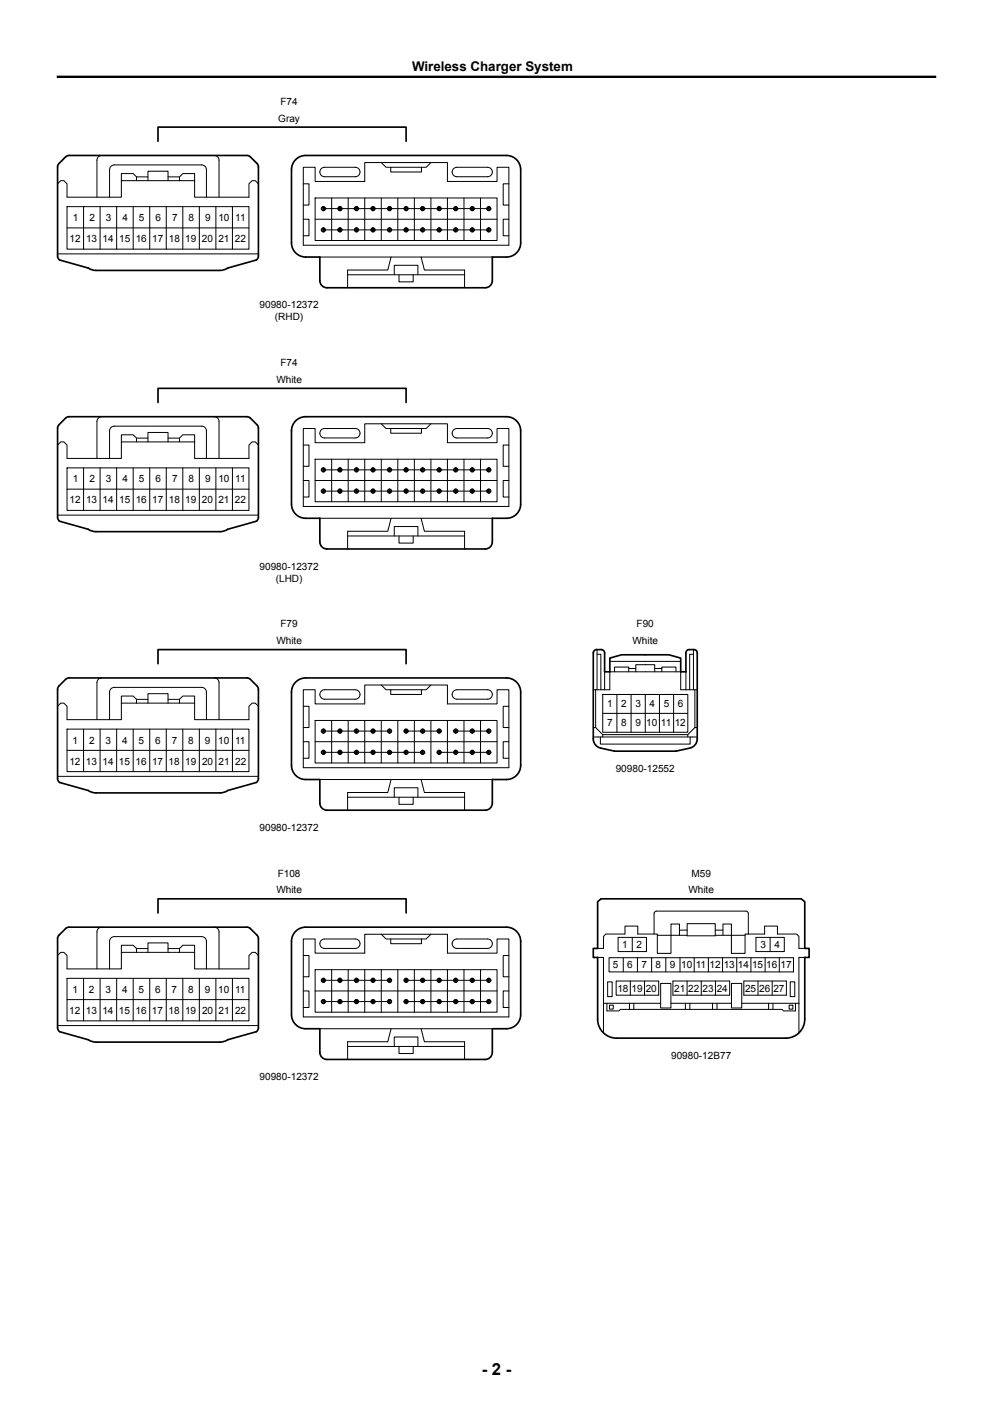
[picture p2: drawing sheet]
<svg xmlns="http://www.w3.org/2000/svg" width="210mm" height="297mm" viewBox="0 0 210 297" stroke-linecap="round" stroke-linejoin="round" font-family="sans-serif">
<g fill="none" stroke="#000" stroke-width=".21">
<path d="M12.2 38.9l.6-.7h.7l.7 .7v2.8h11.5v-3.5h15.5v3.5h11.5v-2.8l.6-.7h.7l.6 .7M21.5 32.9a1 1 0 0 0-1 1v7.8M28.9 38.2v-.8l-.7-.7h-2.5v1.5M28.9 37.4h2.4M31.3 38.2v-2h4.2v2M35.5 37.4h2.5M38 38.2v-.8l.7-.7h2.5v1.5M45.3 32.9a1 1 0 0 1 1 1v7.8M64.1 35.4h2.5v3h10.5v-4h17.5v4h10.5v-3h2.5v16.5h-43.5zM64.1 38.9h1.2v4.5h-1.2M67.9 35.7l.7-.3h6.5a1 1 0 0 1 1 1 1 1 0 0 1-1 1h-6.5a1 1 0 0 1-.9-.6 1 1 0 0 1 .2-1.1zM80.6 34.4l1 1h8.5l1-1"/>
<path d="M82.6 35.4v1h6.5v-1M95.9 35.7l.7-.3h6.5a1 1 0 0 1 1 1 1 1 0 0 1-1 1h-6.5a1 1 0 0 1-.9-.6 1 1 0 0 1 .2-1.1zM107.6 38.9h-1.2v4.5h1.2M12.2 53.7h42.4M14.2 43.7h38.5v9h-38.5zM14.2 48.2h38.5M17.7 43.7v9M21.2 43.7v9M23.2 41.7v-5.8a1 1 0 0 1 1-1h18.5a1 1 0 0 1 1 1v5.8M24.7 43.7v9M28.2 43.7v9M31.7 43.7v9"/>
<path d="M35.2 43.7v9M38.7 43.7v9M42.2 43.7v9M45.7 43.7v9M49.2 43.7v9M64.1 46.4h1.2v3.5h-1.2M66.6 41.9h38.5v9h-38.5zM66.6 46.4h38.5M67.6 54.4h36.5M68.3 44.4v-.6h.2v.6M68.3 48.9v-.6h.2v.6M68.4 44.1h35"/>
<path d="M68.4 48.6h35M70.1 41.9v9M71.8 44.4v-.6h.2v.6M71.8 48.9v-.6h.2v.6M73.5 58.1h24.7M73.6 41.9v9M75.3 44.4v-.6h.2v.6M75.3 48.9v-.6h.2v.6M77.1 41.9v9M78.8 44.4v-.6h.2v.6M78.8 48.9v-.6h.2v.6M80.6 41.9v9"/>
<path d="M82.3 44.4v-.6h.2v.6M82.3 48.9v-.6h.2v.6M82.7 54.4l-.7 2.7h-8.5v3.8M83.4 58.1v-2h5v2M84.1 41.9v9M84.4 58.1v1.5h3v-1.5M85.8 44.4v-.6h.2v.6M85.8 48.9v-.6h.2v.6M87.6 41.9v9M89.1 54.4l.7 2.7h8.4v3.8M89.3 44.4v-.6h.2v.6M89.3 48.9v-.6h.2v.6"/>
<path d="M91.1 41.9v9M92.8 44.4v-.6h.2v.6M92.8 48.9v-.6h.2v.6M94.6 41.9v9M96.3 44.4v-.6h.2v.6M96.3 48.9v-.6h.2v.6M98.1 41.9v9M99.8 44.4v-.6h.2v.6M99.8 48.9v-.6h.2v.6M100.3 48.6a.45 .45 0 0 1-.6 .4 .45 .45 0 0 1-.2-.7 .45 .45 0 0 1 .8 .1v.2M100.3 44.1a.45 .45 0 0 0-.6-.4 .45 .45 0 0 0-.2 .7 .45 .45 0 0 0 .8 0v-.3M101.6 41.9v9"/>
<path d="M103.3 44.4v-.6h.2v.6M103.3 48.9v-.6h.2v.6M107.6 46.4h-1.2v3.5h1.2M12.2 94.1l.6-.6h.7l.7 .6v2.9h11.5v-3.5h15.5v3.5h11.5v-2.9l.6-.6h.7l.6 .6M14.2 99h38.5v9h-38.5zM17.7 99v9M21.2 99v9M21.5 88.1a1 1 0 0 0-1 1v7.9M23.2 97v-5.9a1 1 0 0 1 1-1h18.5a1 1 0 0 1 1 1v5.9M24.7 99v9M28.2 99v9M28.9 93.5v-.8l-.7-.7h-2.5v1.5"/>
<path d="M28.9 92.7h2.4M31.3 93.5v-2h4.2v2M31.7 99v9M35.2 99v9M35.5 92.7h2.5M38 93.5v-.8l.7-.7h2.5v1.5M38.7 99v9M42.2 99v9M45.3 88.1a1 1 0 0 1 1 1v7.9M45.7 99v9M49.2 99v9M64.1 90.6h2.5v3h10.5v-4h17.5v4h10.5v-3h2.5v16.5h-43.5z"/>
<path d="M64.1 94.1h1.2v4.5h-1.2M66.6 97.1h38.5v9h-38.5zM67.9 90.9l.7-.3h6.5a1 1 0 0 1 1 1 1 1 0 0 1-1 1h-6.5a1 1 0 0 1-.9-.6 1 1 0 0 1 .2-1.1zM68.3 99.7v-.6h.2v.6M68.4 99.4h35M70.1 97.1v9M71.8 99.7v-.6h.2v.6M73.6 97.1v9M75.3 99.7v-.6h.2v.6M77.1 97.1v9M78.8 99.7v-.6h.2v.6M80.6 89.6l1 1h8.5l1-1"/>
<path d="M80.6 97.1v9M82.3 99.7v-.6h.2v.6M82.6 90.6v1h6.5v-1M84.1 97.1v9M85.8 99.7v-.6h.2v.6M87.6 97.1v9M89.3 99.7v-.6h.2v.6M91.1 97.1v9M92.8 99.7v-.6h.2v.6M94.6 97.1v9M95.9 90.9l.7-.3h6.5a1 1 0 0 1 1 1 1 1 0 0 1-1 1h-6.5a1 1 0 0 1-.9-.6 1 1 0 0 1 .2-1.1zM96.3 99.7v-.6h.2v.6"/>
<path d="M98.1 97.1v9M99.8 99.7v-.6h.2v.6M100.3 99.4a.45 .45 0 0 0-.6-.4 .45 .45 0 0 0-.2 .7 .45 .45 0 0 0 .8-.1v-.2M101.6 97.1v9M103.3 99.7v-.6h.2v.6M107.6 94.1h-1.2v4.5h1.2M12.2 109h42.4M14.2 103.5h38.5M64.1 101.6h1.2v3.5h-1.2M66.6 101.6h38.5M67.6 109.6h36.5M68.3 104.2v-.6h.2v.6"/>
<path d="M68.4 103.9h35M71.8 104.2v-.6h.2v.6M73.5 113.4h24.7M75.3 104.2v-.6h.2v.6M78.8 104.2v-.6h.2v.6M82.3 104.2v-.6h.2v.6M82.7 109.6l-.7 2.8h-8.5v3.7M83.4 113.4v-2h5v2M84.4 113.4v1.5h3v-1.5M85.8 104.2v-.6h.2v.6M89.1 109.6l.7 2.8h8.4v3.7M89.3 104.2v-.6h.2v.6"/>
<path d="M92.8 104.2v-.6h.2v.6M96.3 104.2v-.6h.2v.6M99.8 104.2v-.6h.2v.6M100.3 103.9a.45 .45 0 0 1-.6 .4 .45 .45 0 0 1-.2-.7 .45 .45 0 0 1 .8 .1v.2M103.3 104.2v-.6h.2v.6M107.6 101.6h-1.2v3.5h1.2M126.3 138.4h.8v7.5M126.3 137.4v8.5M129 139.9h15M146.7 138.4h-.8v7.5M146.7 137.4v8.5M12.2 149.4l.6-.7h.7l.7 .7v2.8h11.5v-3.5h15.5v3.5h11.5v-2.8l.6-.7h.7l.6 .7"/>
<path d="M14.2 154.2h38.5v9h-38.5zM14.2 158.7h38.5M17.7 154.2v9M21.2 154.2v9M21.5 143.4a1 1 0 0 0-1 1v7.8M23.2 152.2v-5.8a1 1 0 0 1 1-1h18.5a1 1 0 0 1 1 1v5.8M24.7 154.2v9M28.2 154.2v9M28.9 148.7v-.8l-.7-.7h-2.5v1.5M28.9 147.9h2.4M31.3 148.7v-2h4.2v2M31.7 154.2v9"/>
<path d="M35.2 154.2v9M35.5 147.9h2.5M38 148.7v-.8l.7-.7h2.5v1.5M38.7 154.2v9M42.2 154.2v9M45.3 143.4a1 1 0 0 1 1 1v7.8M45.7 154.2v9M49.2 154.2v9M64.1 145.9h2.5v3h10.5v-4h17.5v4h10.5v-3h2.5v16.5h-43.5zM64.1 149.4h1.2v4.5h-1.2M64.1 156.9h1.2v3.5h-1.2M66.6 152.4h38.5v9h-38.5z"/>
<path d="M66.6 156.9h38.5M67.9 146.2l.7-.3h6.5a1 1 0 0 1 1 1 1 1 0 0 1-1 1h-6.5a1 1 0 0 1-.9-.6 1 1 0 0 1 .2-1.1zM68.3 155v-.7h.2v.7M68.3 159.5v-.7h.2v.7M68.4 154.7h14M68.4 159.2h21M70.1 152.4v9M71.8 155v-.7h.2v.7M71.8 159.5v-.7h.2v.7M73.6 152.4v9M75.3 155v-.7h.2v.7M75.3 159.5v-.7h.2v.7"/>
<path d="M77.1 152.4v9M78.8 155v-.7h.2v.7M78.8 159.5v-.7h.2v.7M80.6 144.9l1 1h8.5l1-1M80.6 152.4v9M82.3 155v-.7h.2v.7M82.3 159.5v-.7h.2v.7M82.6 145.9v1h6.5v-1M84.1 152.4v9M85.8 155v-.7h.2v.7M85.8 159.5v-.7h.2v.7M85.9 154.7h7"/>
<path d="M87.6 152.4v9M89.3 155v-.7h.2v.7M89.3 159.5v-.7h.2v.7M91.1 152.4v9M92.8 155v-.7h.2v.7M92.8 159.5v-.7h.2v.7M92.9 159.2h10.5M94.6 152.4v9M95.9 146.2l.7-.3h6.5a1 1 0 0 1 1 1 1 1 0 0 1-1 1h-6.5a1 1 0 0 1-.9-.6 1 1 0 0 1 .2-1.1zM96.3 155v-.7h.2v.7M96.3 159.5v-.7h.2v.7M96.4 154.7h7"/>
<path d="M98.1 152.4v9M99.8 155v-.7h.2v.7M99.8 159.5v-.7h.2v.7M100.3 159.2a.45 .45 0 0 1-.6 .4 .45 .45 0 0 1-.2-.7 .45 .45 0 0 1 .8 0v.3M100.3 154.7a.45 .45 0 0 0-.6-.5 .45 .45 0 0 0-.2 .7 .45 .45 0 0 0 .8 0v-.2M101.6 152.4v9M103.3 155v-.7h.2v.7M103.3 159.5v-.7h.2v.7M107.6 149.4h-1.2v4.5h1.2M107.6 156.9h-1.2v3.5h1.2M125.5 145.9h3.5v-3.8h15v3.8h3.5M125.5 155.9h22"/>
<path d="M125.5 153.9h.5M126 153.9l1.5 1.5M126 145.9v8M127 155.9v1.5h19v-1.5M127.5 146.9h18v8h-18zM127.5 150.9h18M127.5 155.4h18M127.5 155.4v.5M127.9 142.1v3.8M130 142.1v-1h3v1M130.5 146.9v8M133 141.4h1.5"/>
<path d="M133.5 146.9v8M134.5 142.1v-1.5h4v1.5M136.5 146.9v8M138.5 141.4h1.5M139.5 146.9v8M140 142.1v-1h3v1M142.5 146.9v8M145.1 142.1v3.8M145.5 155.4v.5M147 153.9h.5M147 153.9l-1.5 1.5M147 145.9v8"/>
<path d="M12.2 164.2h42.4M67.6 164.9h36.5M73.5 168.6h24.7M82.7 164.9l-.7 2.7h-8.5v3.8M83.4 168.6v-2h5v2M84.4 168.6v1.5h3v-1.5M89.1 164.9l.7 2.7h8.4v3.8M21.5 196.1a1 1 0 0 0-1 1v7.9M45.3 196.1a1 1 0 0 1 1 1v7.9M64.1 198.6h2.5v3h10.5v-4h17.5v4h10.5v-3h2.5v16.5h-43.5zM67.9 198.9l.7-.3h6.5a1 1 0 0 1 1 1 1 1 0 0 1-1 1h-6.5a1 1 0 0 1-.9-.6 1 1 0 0 1 .2-1.1zM80.6 197.6l1 1h8.5l1-1"/>
<path d="M82.6 198.6v1h6.5v-1M95.9 198.9l.7-.3h6.5a1 1 0 0 1 1 1 1 1 0 0 1-1 1h-6.5a1 1 0 0 1-.9-.6 1 1 0 0 1 .2-1.1zM130.7 198.3h6v3h-6zM133.7 198.3v3M138.3 197.6v-4.4l.1-.2 .4-.3h19l.4 .3 .1 .2v4.4M139 197.9h6.3M143.7 197.9v-2.4h-1.8v6.2h-2.9v-4.1h-4.1v-1.7h-2.7v1.7h-4.1l-.5 .5v2.5h-1.2M143.7 196.8h1.6M145.3 195.4h6v2.6h-6zM151.3 197.9h6.3M151.3 196.8h1.6M158.3 197.6h-.7v4.1h-2.9v-6.2h-1.8v2.4"/>
<path d="M158.3 197.6h3.4v-1.7h2.7v1.7h4.1l.5 .5v2.5h1.2M159.9 198.3h6v3h-6zM162.9 198.3v3M12.2 202.1l.6-.6h.7l.7 .6v2.9h11.5v-3.5h15.5v3.5h11.5v-2.9l.6-.6h.7l.6 .6M12.2 217h42.4M14.2 207h38.5v9h-38.5zM14.2 211.5h38.5M17.7 207v9M21.2 207v9M23.2 205v-5.9a1 1 0 0 1 1-1h18.5a1 1 0 0 1 1 1v5.9M24.7 207v9M28.2 207v9"/>
<path d="M28.9 201.5v-.8l-.7-.7h-2.5v1.5M28.9 200.7h2.4M31.3 201.5v-2h4.2v2M31.7 207v9M35.2 207v9M35.5 200.7h2.5M38 201.5v-.8l.7-.7h2.5v1.5M38.7 207v9M42.2 207v9M45.7 207v9M49.2 207v9M64.1 202.1h1.2v4.5h-1.2"/>
<path d="M64.1 209.6h1.2v3.5h-1.2M66.6 205.1h38.5v9h-38.5zM66.6 209.6h38.5M67.6 217.6h36.5M68.3 207.7v-.6h.2v.6M68.3 212.2v-.6h.2v.6M68.4 207.4h14M68.4 211.9h14M70.1 205.1v9M71.8 207.7v-.6h.2v.6M71.8 212.2v-.6h.2v.6M73.6 205.1v9"/>
<path d="M75.3 207.7v-.6h.2v.6M75.3 212.2v-.6h.2v.6M77.1 205.1v9M78.8 207.7v-.6h.2v.6M78.8 212.2v-.6h.2v.6M80.6 205.1v9M82.3 207.7v-.6h.2v.6M82.3 212.2v-.6h.2v.6M82.7 217.6l-.7 2.8h-8.5v3.7M84.1 205.1v9M85.8 207.7v-.6h.2v.6M85.8 212.2v-.6h.2v.6"/>
<path d="M85.9 207.4h17.5M85.9 211.9h17.5M87.6 205.1v9M89.1 217.6l.7 2.8h8.4v3.7M89.3 207.7v-.6h.2v.6M89.3 212.2v-.6h.2v.6M91.1 205.1v9M92.8 207.7v-.6h.2v.6M92.8 212.2v-.6h.2v.6M94.6 205.1v9M96.3 207.7v-.6h.2v.6M96.3 212.2v-.6h.2v.6"/>
<path d="M98.1 205.1v9M99.8 207.7v-.6h.2v.6M99.8 212.2v-.6h.2v.6M100.3 211.9a.45 .45 0 0 1-.6 .4 .45 .45 0 0 1-.2-.7 .45 .45 0 0 1 .8 0v.3M100.3 207.4a.45 .45 0 0 0-.6-.4 .45 .45 0 0 0-.2 .7 .45 .45 0 0 0 .8-.1v-.2M101.6 205.1v9M103.3 207.7v-.6h.2v.6M103.3 212.2v-.6h.2v.6M107.6 202.1h-1.2v4.5h1.2M107.6 209.6h-1.2v3.5h1.2M126.4 202.5h1.2v16M127.6 212.2h12.1"/>
<path d="M128.3 212.2v1.6h2.6l.3-.3h2.8M128.5 207.7h1v3.1h-1zM128.8 202.6h39v3h-39zM128.9 212.6h.8v.9h-.8zM130.3 207.5h9v3h-9zM131.8 202.6v3M133.1 212.2v1.3M133.3 207.5v3M134 212.2v1.3M134.8 202.6v3M136.3 207.5v3M137.8 202.6v3"/>
<path d="M139.7 208h2.2v5.2h-2.2zM140.8 202.6v3M141.9 212.2h12.8M142.3 207.5h12v3h-12zM143.8 202.6v3M144.9 212.2v1.3M145.3 207.5v3M145.9 212.2v1.3M146.8 202.6v3M148.3 207.5v3M149.8 202.6v3M150.7 212.2v1.3"/>
<path d="M151.3 207.5v3M151.6 212.2v1.3M152.8 202.6v3M154.7 208h2.2v5.2h-2.2zM155.8 202.6v3M156.9 212.2h12.1M157.3 207.5h9v3h-9zM158.8 202.6v3M160.3 207.5v3M161.8 202.6v3M162.5 212.2v1.3M163.3 207.5v3"/>
<path d="M163.5 212.2v1.3M164.8 202.6v3M166.9 212.6h.8v.9h-.8zM167.1 207.7h1v3.1h-1zM168.2 212.2v1.6h-2.5l-.3-.3h-31.4M170.2 202.5h-1.2v16M73.5 221.4h24.7M83.4 221.4v-2h5v2M84.4 221.4v1.5h3v-1.5"/>
<circle cx="68.4" cy="48.6" r=".45"/>
<circle cx="68.4" cy="48.6" r=".34"/>
<circle cx="68.4" cy="44.1" r=".45"/>
<circle cx="68.4" cy="44.1" r=".34"/>
<circle cx="71.9" cy="48.6" r=".45"/>
<circle cx="71.9" cy="48.6" r=".34"/>
<circle cx="71.9" cy="44.1" r=".45"/>
<circle cx="71.9" cy="44.1" r=".34"/>
<circle cx="75.4" cy="48.6" r=".45"/>
<circle cx="75.4" cy="48.6" r=".34"/>
<circle cx="75.4" cy="44.1" r=".45"/>
<circle cx="75.4" cy="44.1" r=".34"/>
<circle cx="78.9" cy="48.6" r=".45"/>
<circle cx="78.9" cy="48.6" r=".34"/>
<circle cx="78.9" cy="44.1" r=".45"/>
<circle cx="78.9" cy="44.1" r=".34"/>
<circle cx="82.4" cy="48.6" r=".45"/>
<circle cx="82.4" cy="48.6" r=".34"/>
<circle cx="82.4" cy="44.1" r=".45"/>
<circle cx="82.4" cy="44.1" r=".34"/>
<circle cx="85.9" cy="48.6" r=".45"/>
<circle cx="85.9" cy="48.6" r=".34"/>
<circle cx="85.9" cy="44.1" r=".45"/>
<circle cx="85.9" cy="44.1" r=".34"/>
<circle cx="89.4" cy="48.6" r=".45"/>
<circle cx="89.4" cy="48.6" r=".34"/>
<circle cx="89.4" cy="44.1" r=".45"/>
<circle cx="89.4" cy="44.1" r=".34"/>
<circle cx="92.9" cy="48.6" r=".45"/>
<circle cx="92.9" cy="48.6" r=".34"/>
<circle cx="92.9" cy="44.1" r=".45"/>
<circle cx="92.9" cy="44.1" r=".34"/>
<circle cx="96.4" cy="48.6" r=".45"/>
<circle cx="96.4" cy="48.6" r=".34"/>
<circle cx="96.4" cy="44.1" r=".45"/>
<circle cx="96.4" cy="44.1" r=".34"/>
<circle cx="99.9" cy="48.6" r=".34"/>
<circle cx="99.9" cy="44.1" r=".34"/>
<circle cx="103.4" cy="48.6" r=".45"/>
<circle cx="103.4" cy="48.6" r=".34"/>
<circle cx="103.4" cy="44.1" r=".45"/>
<circle cx="103.4" cy="44.1" r=".34"/>
<circle cx="68.4" cy="99.4" r=".45"/>
<circle cx="68.4" cy="99.4" r=".34"/>
<circle cx="71.9" cy="99.4" r=".45"/>
<circle cx="71.9" cy="99.4" r=".34"/>
<circle cx="75.4" cy="99.4" r=".45"/>
<circle cx="75.4" cy="99.4" r=".34"/>
<circle cx="78.9" cy="99.4" r=".45"/>
<circle cx="78.9" cy="99.4" r=".34"/>
<circle cx="82.4" cy="99.4" r=".45"/>
<circle cx="82.4" cy="99.4" r=".34"/>
<circle cx="85.9" cy="99.4" r=".45"/>
<circle cx="85.9" cy="99.4" r=".34"/>
<circle cx="89.4" cy="99.4" r=".45"/>
<circle cx="89.4" cy="99.4" r=".34"/>
<circle cx="92.9" cy="99.4" r=".45"/>
<circle cx="92.9" cy="99.4" r=".34"/>
<circle cx="96.4" cy="99.4" r=".45"/>
<circle cx="96.4" cy="99.4" r=".34"/>
<circle cx="99.9" cy="99.4" r=".34"/>
<circle cx="103.4" cy="99.4" r=".45"/>
<circle cx="103.4" cy="99.4" r=".34"/>
<circle cx="68.4" cy="103.9" r=".45"/>
<circle cx="68.4" cy="103.9" r=".34"/>
<circle cx="71.9" cy="103.9" r=".45"/>
<circle cx="71.9" cy="103.9" r=".34"/>
<circle cx="75.4" cy="103.9" r=".45"/>
<circle cx="75.4" cy="103.9" r=".34"/>
<circle cx="78.9" cy="103.9" r=".45"/>
<circle cx="78.9" cy="103.9" r=".34"/>
<circle cx="82.4" cy="103.9" r=".45"/>
<circle cx="82.4" cy="103.9" r=".34"/>
<circle cx="85.9" cy="103.9" r=".45"/>
<circle cx="85.9" cy="103.9" r=".34"/>
<circle cx="89.4" cy="103.9" r=".45"/>
<circle cx="89.4" cy="103.9" r=".34"/>
<circle cx="92.9" cy="103.9" r=".45"/>
<circle cx="92.9" cy="103.9" r=".34"/>
<circle cx="96.4" cy="103.9" r=".45"/>
<circle cx="96.4" cy="103.9" r=".34"/>
<circle cx="99.9" cy="103.9" r=".34"/>
<circle cx="103.4" cy="103.9" r=".45"/>
<circle cx="103.4" cy="103.9" r=".34"/>
<circle cx="68.4" cy="159.2" r=".45"/>
<circle cx="68.4" cy="159.2" r=".34"/>
<circle cx="68.4" cy="154.7" r=".45"/>
<circle cx="68.4" cy="154.7" r=".34"/>
<circle cx="71.9" cy="159.2" r=".45"/>
<circle cx="71.9" cy="159.2" r=".34"/>
<circle cx="71.9" cy="154.7" r=".45"/>
<circle cx="71.9" cy="154.7" r=".34"/>
<circle cx="75.4" cy="159.2" r=".45"/>
<circle cx="75.4" cy="159.2" r=".34"/>
<circle cx="75.4" cy="154.7" r=".45"/>
<circle cx="75.4" cy="154.7" r=".34"/>
<circle cx="78.9" cy="159.2" r=".45"/>
<circle cx="78.9" cy="159.2" r=".34"/>
<circle cx="78.9" cy="154.7" r=".45"/>
<circle cx="78.9" cy="154.7" r=".34"/>
<circle cx="82.4" cy="159.2" r=".45"/>
<circle cx="82.4" cy="159.2" r=".34"/>
<circle cx="82.4" cy="154.7" r=".45"/>
<circle cx="82.4" cy="154.7" r=".34"/>
<circle cx="85.9" cy="159.2" r=".45"/>
<circle cx="85.9" cy="159.2" r=".34"/>
<circle cx="85.9" cy="154.7" r=".45"/>
<circle cx="85.9" cy="154.7" r=".34"/>
<circle cx="89.4" cy="159.2" r=".45"/>
<circle cx="89.4" cy="159.2" r=".34"/>
<circle cx="89.4" cy="154.7" r=".45"/>
<circle cx="89.4" cy="154.7" r=".34"/>
<circle cx="92.9" cy="159.2" r=".45"/>
<circle cx="92.9" cy="159.2" r=".34"/>
<circle cx="92.9" cy="154.7" r=".45"/>
<circle cx="92.9" cy="154.7" r=".34"/>
<circle cx="96.4" cy="159.2" r=".45"/>
<circle cx="96.4" cy="159.2" r=".34"/>
<circle cx="96.4" cy="154.7" r=".45"/>
<circle cx="96.4" cy="154.7" r=".34"/>
<circle cx="99.9" cy="159.2" r=".34"/>
<circle cx="99.9" cy="154.7" r=".34"/>
<circle cx="103.4" cy="159.2" r=".45"/>
<circle cx="103.4" cy="159.2" r=".34"/>
<circle cx="103.4" cy="154.7" r=".45"/>
<circle cx="103.4" cy="154.7" r=".34"/>
<circle cx="68.4" cy="211.9" r=".45"/>
<circle cx="68.4" cy="211.9" r=".34"/>
<circle cx="68.4" cy="207.4" r=".45"/>
<circle cx="68.4" cy="207.4" r=".34"/>
<circle cx="71.9" cy="211.9" r=".45"/>
<circle cx="71.9" cy="211.9" r=".34"/>
<circle cx="71.9" cy="207.4" r=".45"/>
<circle cx="71.9" cy="207.4" r=".34"/>
<circle cx="75.4" cy="211.9" r=".45"/>
<circle cx="75.4" cy="211.9" r=".34"/>
<circle cx="75.4" cy="207.4" r=".45"/>
<circle cx="75.4" cy="207.4" r=".34"/>
<circle cx="78.9" cy="211.9" r=".45"/>
<circle cx="78.9" cy="211.9" r=".34"/>
<circle cx="78.9" cy="207.4" r=".45"/>
<circle cx="78.9" cy="207.4" r=".34"/>
<circle cx="82.4" cy="211.9" r=".45"/>
<circle cx="82.4" cy="211.9" r=".34"/>
<circle cx="82.4" cy="207.4" r=".45"/>
<circle cx="82.4" cy="207.4" r=".34"/>
<circle cx="85.9" cy="211.9" r=".45"/>
<circle cx="85.9" cy="211.9" r=".34"/>
<circle cx="85.9" cy="207.4" r=".45"/>
<circle cx="85.9" cy="207.4" r=".34"/>
<circle cx="89.4" cy="211.9" r=".45"/>
<circle cx="89.4" cy="211.9" r=".34"/>
<circle cx="89.4" cy="207.4" r=".45"/>
<circle cx="89.4" cy="207.4" r=".34"/>
<circle cx="92.9" cy="211.9" r=".45"/>
<circle cx="92.9" cy="211.9" r=".34"/>
<circle cx="92.9" cy="207.4" r=".45"/>
<circle cx="92.9" cy="207.4" r=".34"/>
<circle cx="96.4" cy="211.9" r=".45"/>
<circle cx="96.4" cy="211.9" r=".34"/>
<circle cx="96.4" cy="207.4" r=".45"/>
<circle cx="96.4" cy="207.4" r=".34"/>
<circle cx="99.9" cy="211.9" r=".34"/>
<circle cx="99.9" cy="207.4" r=".34"/>
<circle cx="103.4" cy="211.9" r=".45"/>
<circle cx="103.4" cy="211.9" r=".34"/>
<circle cx="103.4" cy="207.4" r=".45"/>
<circle cx="103.4" cy="207.4" r=".34"/>
</g>
<g fill="none" stroke="#000" stroke-width=".35">
<path d="M13.9 33.2l.7-.3h37.6l.5 .1 1.7 1.6 .2 .7v18.9l-.1 .4-.3 .4-6 1.7-1 .4-.7 .1h-26.5l-7.4-2.2-.3-.4-.1-.4v-18.9l.3-.7zM33.4 29.9v-3h52.5v3M62.3 34a2.99 2.99 0 0 1 2.3-1.1h42.5a3 3 0 0 1 3 3v15.5a3 3 0 0 1-3 3h-3v5a1.5 1.5 0 0 1-1.5 1.5h-33.5a1.5 1.5 0 0 1-1.5-1.5v-5h-3a3 3 0 0 1-3-3v-15.5l.1-.7zM13.9 88.4l.7-.3h37.6l.5 .2 1.7 1.6 .2 .7v18.8l-.1 .5-.3 .4-6 1.7-1 .4-.7 .1-26.5-.1-7.4-2.1-.3-.4-.1-.5v-18.8l.3-.7zM33.4 85.2v-3h52.5v3M62.3 89.3a2.99 2.99 0 0 1 2.3-1.2h42.5a3 3 0 0 1 3 3v15.5a3 3 0 0 1-3 3h-3v5a1.5 1.5 0 0 1-1.5 1.5h-33.5a1.5 1.5 0 0 1-1.5-1.5v-5h-3a3 3 0 0 1-3-3v-15.5l.1-.6zM125.7 137.6a1.97 1.97 0 0 1 2 0l.2 .5v4h1.1v-2.9l2.5-.7h10l2.5 .7v2.9h1.1v-4a.7 .7 0 0 1 .7-.7h1a.7 .7 0 0 1 .7 .7v18.2a1.98 1.98 0 0 1-1.6 1.9l-2.9 .7h-13l-3-.7a1.98 1.98 0 0 1-1.5-1.9v-18.2zM13.9 143.7l.7-.3h37.6l.5 .1 1.7 1.6 .2 .7v18.9l-.1 .5-.3 .3-6 1.7-1 .4-.7 .1h-26.5l-7.4-2.2-.3-.3-.1-.5v-18.9l.3-.7zM33.4 140.4v-3h52.5v3M62.3 144.5a2.99 2.99 0 0 1 2.3-1.1h42.5a3 3 0 0 1 3 3v15.5a3 3 0 0 1-3 3h-3v5a1.5 1.5 0 0 1-1.5 1.5h-33.5a1.5 1.5 0 0 1-1.5-1.5v-5h-3a3 3 0 0 1-3-3v-15.5l.1-.7zM13.9 196.4l.7-.3h37.6l.5 .2 1.7 1.5 .2 .7v18.9l-.1 .5-.3 .3-6 1.7-1 .5h-.7h-26.5l-7.4-2.2-.3-.3-.1-.5v-18.9l.3-.7zM33.4 193.1v-3h52.5v3"/>
<path d="M62.3 197.3a2.99 2.99 0 0 1 2.3-1.2h42.5a3 3 0 0 1 3 3v15.5a3 3 0 0 1-3 3h-3v5a1.5 1.5 0 0 1-1.5 1.5h-33.5a1.5 1.5 0 0 1-1.5-1.5v-5h-3a3 3 0 0 1-3-3v-15.5l.1-.7zM126.4 190.8l.7-.7h42.3l.8 .7v9.8h.9v1.9h-.9v13.1a4 4 0 0 1-4 4h-35.8a4 4 0 0 1-4-4v-13.1h-.9v-1.9h.9z"/>
</g>
<path d="M12 16.3h186" fill="none" stroke="#000" stroke-width=".5"/>
<text font-size="3.5" x="101.9" y="290.9">- 2 -</text>
<text font-size="2.8" x="87.1" y="15.1">Wireless Charger System</text>
<g font-size="2.1">
<text x="59.3" y="22.2">F74</text>
<text x="58.9" y="25.7">Gray</text>
<text x="15.4" y="46.7">1</text>
<text x="18.9" y="46.7">2</text>
<text x="22.4" y="46.7">3</text>
<text x="25.9" y="46.7">4</text>
<text x="29.4" y="46.7">5</text>
<text x="32.9" y="46.7">6</text>
<text x="36.4" y="46.7">7</text>
<text x="39.9" y="46.7">8</text>
<text x="43.4" y="46.7">9</text>
<text x="46.2" y="46.7">10</text>
<text x="49.8" y="46.7">11</text>
<text x="14.7" y="51.2">12</text>
<text x="18.2" y="51.2">13</text>
<text x="21.7" y="51.2">14</text>
<text x="25.2" y="51.2">15</text>
<text x="28.7" y="51.2">16</text>
<text x="32.2" y="51.2">17</text>
<text x="35.7" y="51.2">18</text>
<text x="39.2" y="51.2">19</text>
<text x="42.7" y="51.2">20</text>
<text x="46.2" y="51.2">21</text>
<text x="49.7" y="51.2">22</text>
<text x="54.9" y="65.2">90980-12372</text>
<text x="58.1" y="67.8">(RHD)</text>
<text x="59.3" y="77.5">F74</text>
<text x="58.4" y="81">White</text>
<text x="15.4" y="102">1</text>
<text x="18.9" y="102">2</text>
<text x="22.4" y="102">3</text>
<text x="25.9" y="102">4</text>
<text x="29.4" y="102">5</text>
<text x="32.9" y="102">6</text>
<text x="36.4" y="102">7</text>
<text x="39.9" y="102">8</text>
<text x="43.4" y="102">9</text>
<text x="46.2" y="102">10</text>
<text x="49.8" y="102">11</text>
<text x="14.7" y="106.5">12</text>
<text x="18.2" y="106.5">13</text>
<text x="21.7" y="106.5">14</text>
<text x="25.2" y="106.5">15</text>
<text x="28.7" y="106.5">16</text>
<text x="32.2" y="106.5">17</text>
<text x="35.7" y="106.5">18</text>
<text x="39.2" y="106.5">19</text>
<text x="42.7" y="106.5">20</text>
<text x="46.2" y="106.5">21</text>
<text x="49.7" y="106.5">22</text>
<text x="54.9" y="120.5">90980-12372</text>
<text x="58.3" y="123">(LHD)</text>
<text x="58.4" y="136.3">White</text>
<text x="59.3" y="132.7">F79</text>
<text x="133.8" y="136.3">White</text>
<text x="134.6" y="132.7">F90</text>
<text x="128.4" y="149.7">1</text>
<text x="131.4" y="149.7">2</text>
<text x="134.4" y="149.7">3</text>
<text x="137.4" y="149.7">4</text>
<text x="140.4" y="149.7">5</text>
<text x="143.4" y="149.7">6</text>
<text x="128.4" y="153.7">7</text>
<text x="131.4" y="153.7">8</text>
<text x="134.4" y="153.7">9</text>
<text x="136.7" y="153.7">10</text>
<text x="139.8" y="153.7">11</text>
<text x="142.7" y="153.7">12</text>
<text x="14.7" y="161.9">12</text>
<text x="15.3" y="157.4">1</text>
<text x="18.2" y="161.9">13</text>
<text x="18.8" y="157.4">2</text>
<text x="21.7" y="161.9">14</text>
<text x="22.3" y="157.4">3</text>
<text x="25.2" y="161.9">15</text>
<text x="25.8" y="157.4">4</text>
<text x="28.7" y="161.9">16</text>
<text x="29.3" y="157.4">5</text>
<text x="32.2" y="161.9">17</text>
<text x="32.8" y="157.4">6</text>
<text x="35.7" y="161.9">18</text>
<text x="36.3" y="157.4">7</text>
<text x="39.2" y="161.9">19</text>
<text x="39.8" y="157.4">8</text>
<text x="42.7" y="161.9">20</text>
<text x="43.3" y="157.4">9</text>
<text x="46.2" y="157.4">10</text>
<text x="46.2" y="161.9">21</text>
<text x="49.7" y="161.9">22</text>
<text x="49.7" y="157.4">11</text>
<text x="130.2" y="163.3">90980-12552</text>
<text x="54.9" y="175.8">90980-12372</text>
<text x="58.7" y="185.4">F108</text>
<text x="146.2" y="185.4">M59</text>
<text x="58.4" y="189">White</text>
<text x="145.6" y="189">White</text>
<text x="131.6" y="200.5">1</text>
<text x="134.6" y="200.5">2</text>
<text x="160.8" y="200.5">3</text>
<text x="163.8" y="200.5">4</text>
<text x="15.3" y="210">1</text>
<text x="18.8" y="210">2</text>
<text x="22.3" y="210">3</text>
<text x="25.8" y="210">4</text>
<text x="29.3" y="210">5</text>
<text x="32.8" y="210">6</text>
<text x="36.3" y="210">7</text>
<text x="39.8" y="210">8</text>
<text x="43.3" y="210">9</text>
<text x="46.1" y="210">10</text>
<text x="49.7" y="210">11</text>
<text x="129.6" y="204.8">5</text>
<text x="130.6" y="209.8">18</text>
<text x="132.6" y="204.8">6</text>
<text x="133.6" y="209.8">19</text>
<text x="135.6" y="204.8">7</text>
<text x="136.6" y="209.8">20</text>
<text x="138.6" y="204.8">8</text>
<text x="141.6" y="204.8">9</text>
<text x="142.6" y="209.8">21</text>
<text x="144" y="204.8">10</text>
<text x="145.6" y="209.8">22</text>
<text x="147.1" y="204.8">11</text>
<text x="148.6" y="209.8">23</text>
<text x="150" y="204.8">12</text>
<text x="151.6" y="209.8">24</text>
<text x="153" y="204.8">13</text>
<text x="156" y="204.8">14</text>
<text x="157.6" y="209.8">25</text>
<text x="159" y="204.8">15</text>
<text x="160.6" y="209.8">26</text>
<text x="162" y="204.8">16</text>
<text x="163.6" y="209.8">27</text>
<text x="165" y="204.8">17</text>
<text x="14.7" y="214.5">12</text>
<text x="18.1" y="214.5">13</text>
<text x="21.6" y="214.5">14</text>
<text x="25.1" y="214.5">15</text>
<text x="28.6" y="214.5">16</text>
<text x="32.1" y="214.5">17</text>
<text x="35.6" y="214.5">18</text>
<text x="39.1" y="214.5">19</text>
<text x="42.7" y="214.5">20</text>
<text x="46.2" y="214.5">21</text>
<text x="49.7" y="214.5">22</text>
<text x="141.9" y="224">90980-12B77</text>
<text x="54.9" y="228.5">90980-12372</text>
</g>
</svg>
